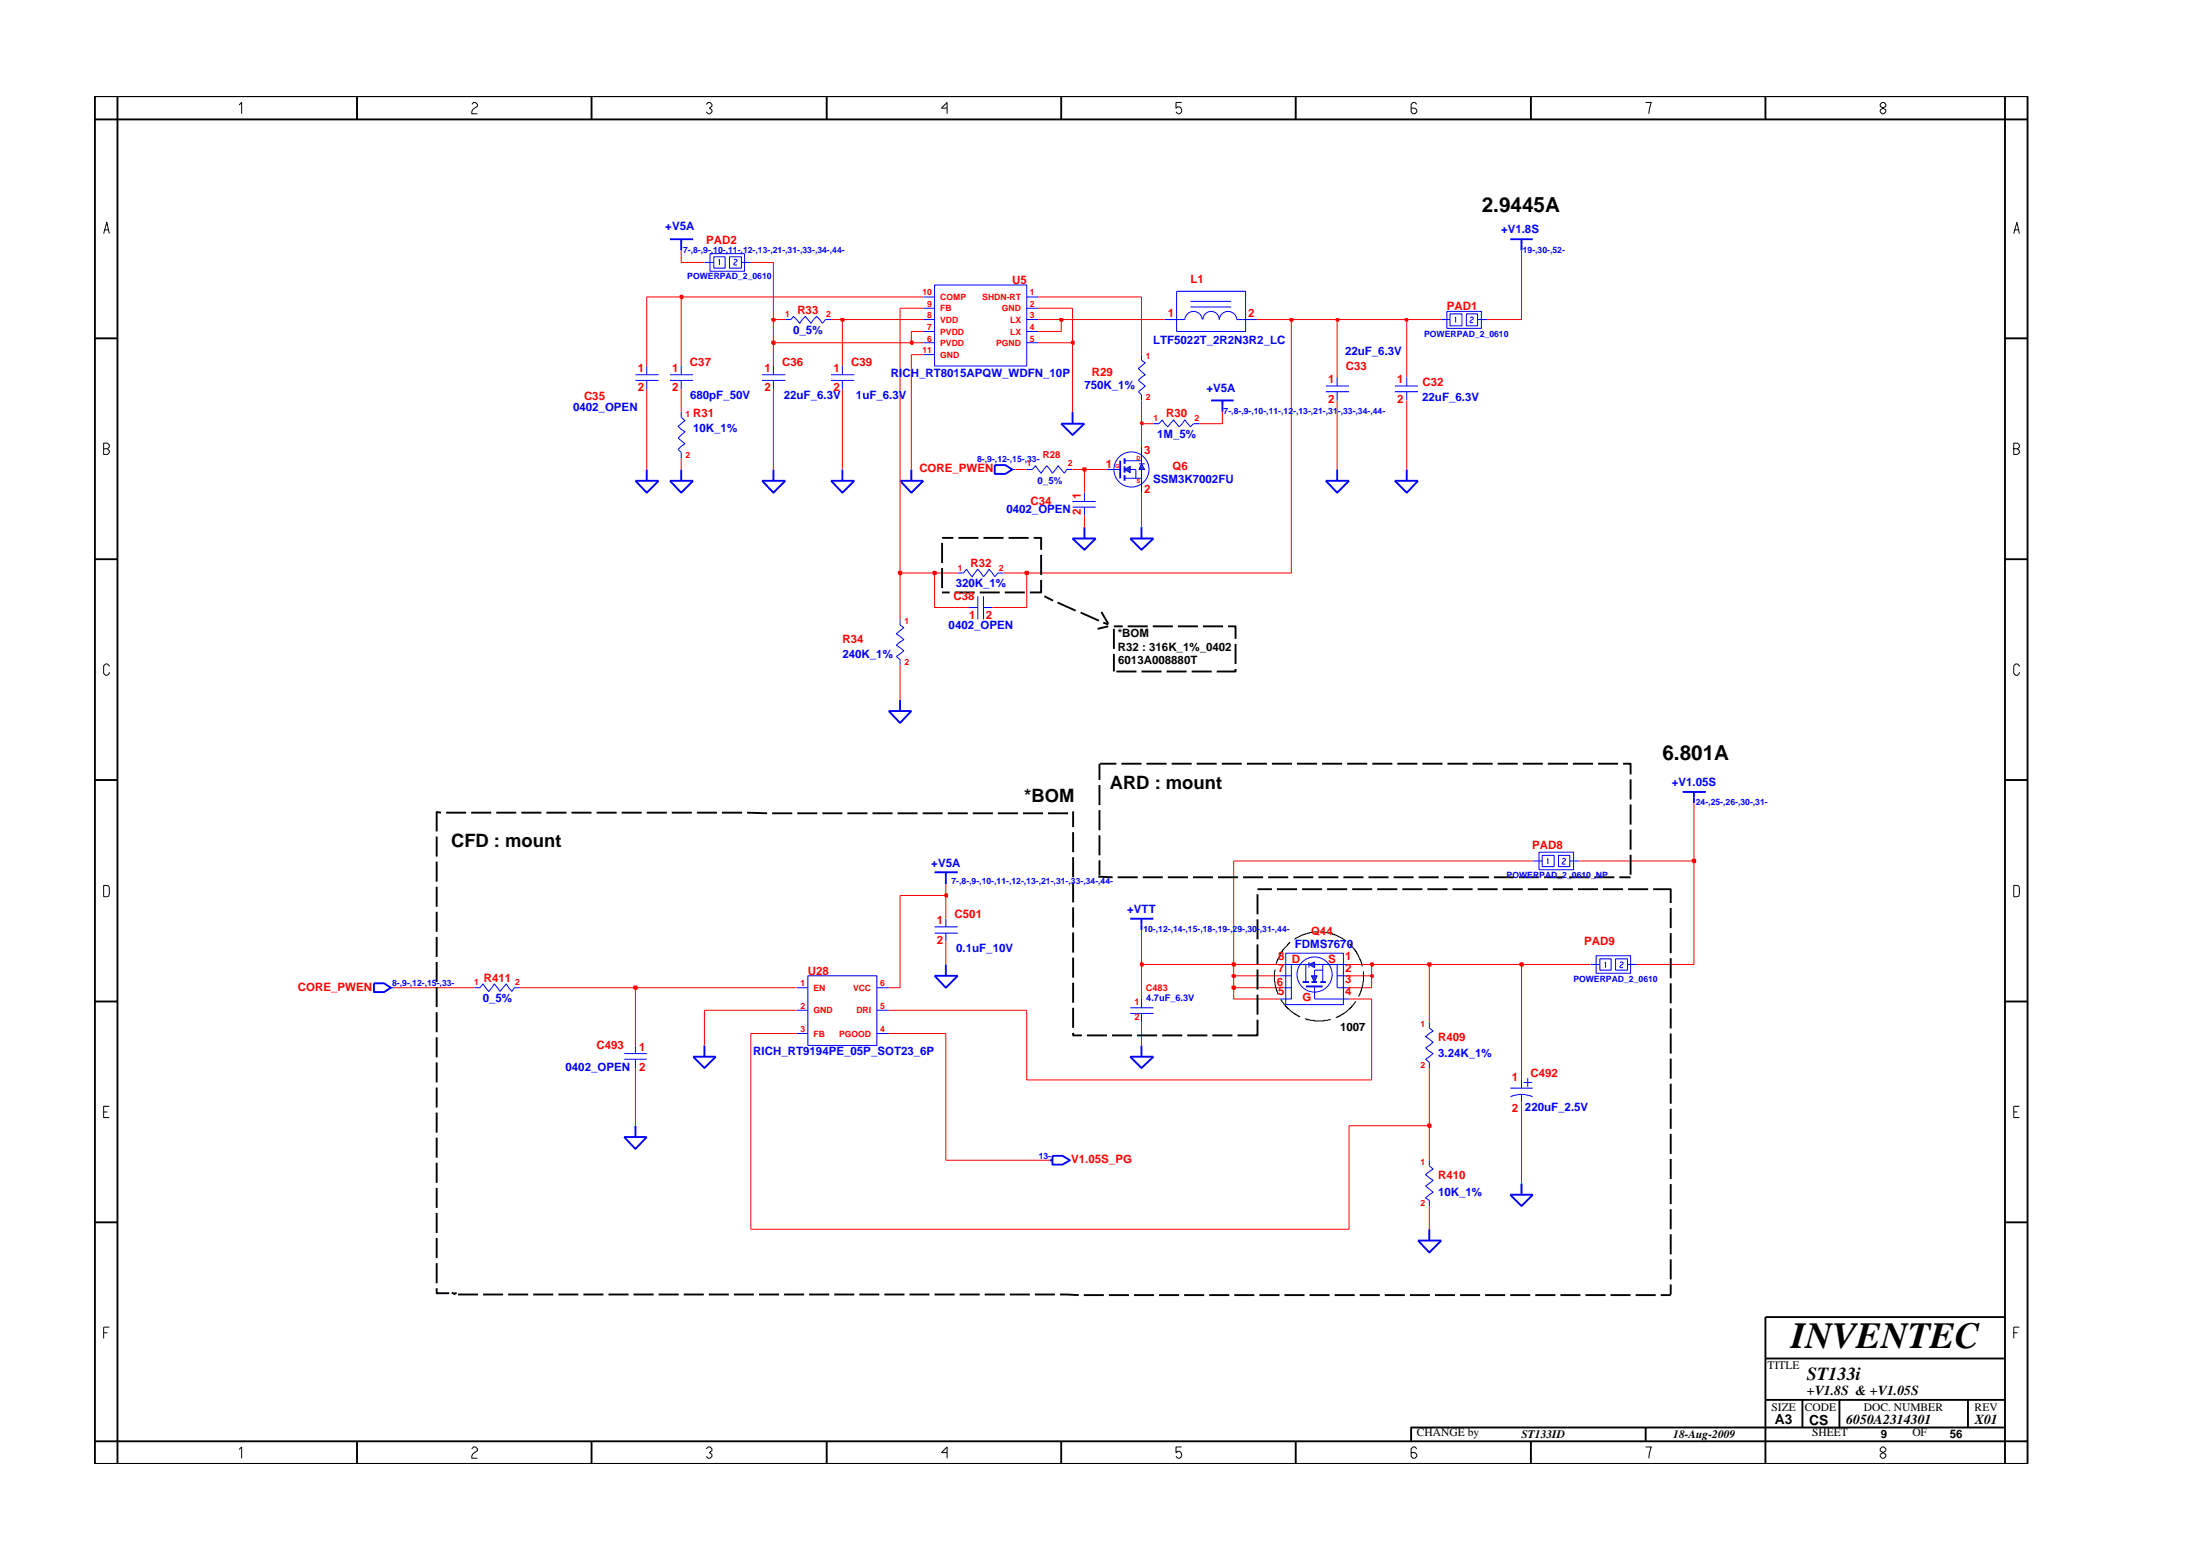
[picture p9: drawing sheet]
<svg xmlns="http://www.w3.org/2000/svg" width="297mm" height="210mm" viewBox="0 0 297 210" stroke-linecap="round" stroke-linejoin="round" font-family="sans-serif">
<g fill="none" stroke="#00f" stroke-width=".25">
<path d="M90.5 32.3h3.1M92 32.3v1.5M203.9 32.3h3.1M205.4 32.3v1.5M143.3 57.2h3.1l-1.6 1.5zM144.8 55.6v1.6M163.5 54h3.1M165 54v1.6M90.5 64.9h3.1l-1.6 1.6zM92 63.4v1.5M112.2 64.9h3.1l-1.6 1.6zM113.7 63.4v1.5"/>
<path d="M121.5 64.9h3.2l-1.7 1.6zM123 63.4v1.5M134.3 62.8h1.4l1 .6-1 .6h-1.4zM151.2 62.2v2.3M152.6 72.7h3.1l-1.6 1.5zM154.1 71.1v1.6M179 64.9h3.1l-1.6 1.6zM180.5 63.4v1.5M188.3 64.9h3.2l-1.6 1.6zM189.9 63.4v1.5M120 96h3l-1.5 1.6zM121.5 94.4v1.6"/>
<path d="M141.8 156.6h.3M142.1 156h1.4l1 .6-1 .6h-1.4zM152.6 142.6h3.1l-1.6 1.5zM154.1 141.1v1.5M205.4 159.7v1.5M191.5 167.4h3.1l-1.6 1.6zM193 165.9v1.5M203.9 161.2h3.1l-1.6 1.6z"/>
</g>
<g fill="none" stroke="#00f" stroke-width=".14">
<path d="M126.2 38.5h12.4v10.9h-12.4zM85.8 50.6h3.1M85.8 51.3h3.1M87.3 49.4v1.2M87.3 51.3v1.2M92 55.6v.7l.5 .5-.9 .7 .9 .8-.9 .8 .9 .8-.9 .7 .4 .5v.7M106 43.1h.8l.3-.4 .9 .9 .7-.9 .8 .9 .8-.9 .7 .9 .4-.5h.8M124.7 43.1h1.5M124.7 40.1h1.5M124.7 41.6h1.5M124.7 46.3h1.5M124.7 44.7h1.5"/>
<path d="M124.7 47.9h1.5M138.6 43.1h1.6M138.6 40.1h1.6M138.6 41.6h1.6M138.6 46.3h1.6M138.6 44.7h1.6M154.1 47.9v.7l.5 .4-.9 .7 .9 .9-.9 .7 .9 .8-.9 .8 .4 .4v.7M194.6 43.1h1.2M195.4 42h4.6v2.3h-4.6zM195.8 42.4h1.6v1.6h-1.6zM196.5 43v-.2v.7M198 42.4h1.5v1.6h-1.5z"/>
<path d="M198.5 42.9l.2-.1 .2 .1v.1a.58 .58 0 0 0-.4 .5h.4M199.5 43.1h1.3M129.3 77.3h.8l.4-.5 .8 1 .7-1 .8 1 .7-1 .8 1 .4-.5h.8M136.7 63.4h.4M149.5 63.4h1.7M64 133.3h.8l.4-.5 .8 1 .7-1 .8 1 .9-1 .7 1 .4-.5h.7M203.9 146.8h3.1M203.9 148a3.6 3.6 0 0 1 3 0M205.4 145.7v1.1M205.4 147.7v1.1M205.7 146.1h1.2M206.3 145.5v1.2"/>
</g>
<path d="M154.1 62.6l.4 .8h-.7z" fill="#3c3cc8"/>
<path d="M153.8 62.6h.7M154.1 62.6l.4 .8h-.7z" fill="none" stroke="#00f" stroke-width=".14"/>
<path d="M151.8 63.4l.8-.5v.9z" fill="#3c3cc8"/>
<g fill="none" stroke="#00f" stroke-width=".14">
<path d="M95.1 35.4h1.3M95.9 34.2h4.6v2.4h-4.6zM96.4 34.7h1.5v1.5h-1.5zM97.1 35.2v-.2v.8M98.5 34.7h1.6v1.5h-1.6zM99.1 35.1l.2-.1 .2 .1v.1a.58 .58 0 0 0-.4 .6h.4M100.1 35.4h1.3M158.9 39.3h9.3v5.4h-9.3zM155.7 57.2h.8l.4-.5 .8 .9 .7-.9 .8 .9 .8-.9 .7 .9 .4-.4h.8M157.3 43.1h2.7a1.19 1.19 0 0 1 1.1-1.1 1.19 1.19 0 0 1 1.2 1.1M160.7 41.4h5.5M160.7 40.7h5.5"/>
<path d="M162.4 43.1a1.1 1.1 0 0 1 1.1-1.1 1.1 1.1 0 0 1 1.1 1.1 1.19 1.19 0 0 1 1.2-1.1 1.19 1.19 0 0 1 1.2 1.1h2.7M179 52.1h3.1M179 52.9h3.1M180.5 50.9v1.2M180.5 52.9v1.1M188.3 52.1h3.2M188.3 52.9h3.2M189.9 50.9v1.2M189.9 52.9v1.1M151.8 63.4l.8-.5v.9zM151.8 64.5h2.3M151.8 62.2h2.3"/>
<path d="M152.6 63.4h.8v1.1M154.1 60.2v2.4M154.1 63.4v3.1M130.8 82h1.2M132 80.5v3.1M132.8 82h1.2M132.8 80.5v3.1M52.8 133.3h.4M107.6 133.3h1.5M107.6 136.3h1.5M107.6 139.5h1.5M109.1 131.7h9.3v9.4h-9.3z"/>
<path d="M118.4 133.3h1.6M118.4 136.3h1.6M118.4 139.5h1.6M126.2 125.1h3.1M126.2 125.9h3.1M127.7 124v1.1M127.7 125.9v1.1M152.6 136h3.1M152.6 136.8h3.1M154.1 134.8v1.2M154.1 136.8v1.2M177.5 133.1v1.7"/>
<path d="M193 138v.7l.5 .4-1 .8 1 .8-1 .7 1 .8-1 .7 .5 .5v.7M84.3 142.2h3M84.3 142.9h3M85.8 141.1v1.1M85.8 142.9v1.2M193 156.6v.7l.5 .5-1 .7 1 .8-1 .7 1 .9-1 .8 .5 .3v.8"/>
<circle cx="152.8" cy="63.4" r="2.37"/>
</g>
<g fill="none" stroke="#00f" stroke-width=".25">
<path d="M85.8 64.9h3.1l-1.6 1.6zM87.3 63.4v1.5M102.9 64.9h3.1l-1.6 1.6zM104.4 63.4v1.5M151.8 61.8v.8M151.8 62.9v.9M151.8 64.1v.8M126.2 117.7h3.1M127.7 117.7v1.6M227.2 106.9h3.1M228.7 106.9v1.5M50.5 132.7h1.3l1 .6-1 .6h-1.3z"/>
<path d="M176.3 133.1h2.3M84.3 153.4h3l-1.5 1.7zM85.8 151.9v1.5"/>
</g>
<path d="M176.7 130.2l.8-.4v.8z" fill="#3c3cc8"/>
<path d="M176.7 130.2l.8-.4v.8zM176.7 129.8v.8" fill="none" stroke="#00f" stroke-width=".14"/>
<path d="M177.1 131.7h.7l-.3 .8z" fill="#3c3cc8"/>
<g fill="none" stroke="#00f" stroke-width=".14">
<path d="M90.5 50.6h3.1M90.5 51.3h3.1M92 49.4v1.2M92 51.3v1.2M102.9 50.6h3.1M102.9 51.3h3.1M104.4 49.4v1.2M104.4 51.3v1.2M112.2 50.6h3.1M112.2 51.3h3.1M113.7 49.4v1.2M113.7 51.3v1.2"/>
<path d="M138.6 63.4h.8l.4-.5 .8 1 .7-1 .8 1 .8-1 .8 1 .3-.5h.8M144.8 67.7h3.1M144.8 68.4h3.1M146.4 66.5v1.2M146.4 68.4v1.1M121.5 83.6v.8l.5 .3-1 .8 1 .8-1 .8 1 .7-1 .8 .5 .4v.8M207 116.2h1.2M207.8 115h4.7v2.4h-4.7zM208.2 115.4h1.6v1.6h-1.6zM208.9 116l.1-.1v.7M210.4 115.4h1.5v1.6h-1.5zM210.9 115.9h.3h.2v.2a.58 .58 0 0 0-.5 .5h.5"/>
<path d="M211.9 116.2h1.3M172.8 130.2h3.9M172.8 133.3h1.6M172.8 131.7h1.6M173.6 128.6h7.8v7h-7.8zM174.4 130.2v4.6h-1.6M176.3 130.2v2.3M177.1 131.7h.7l-.3 .8zM177.5 130.2h4.6M177.5 134.8h4.6M178.6 130.2v2.3M178.6 130.9h-1.1v.8"/>
<path d="M180.5 130.2v3.1h1.6M180.5 131.7h1.6M214.7 130.2h1.3M215.5 129h4.7v2.3h-4.7zM216 129.4h1.5v1.5h-1.5zM216.7 130l.1-.2v.8M218.1 129.4h1.6v1.5h-1.6zM218.7 129.9l.3-.1 .1 .1v.2a.58 .58 0 0 0-.4 .5h.4M219.7 130.2h1.3"/>
<circle cx="177.5" cy="131.5" r="2.37"/>
</g>
<path d="M144.8 72.7h3.1l-1.5 1.5zM146.4 71.1v1.6M126.2 131.7h3.1l-1.6 1.6zM127.7 130.2v1.5M152.6 124h3.1M154.1 124v1.5M175.9 132.5h.8M177.1 132.5h.7M178.3 132.5h.7M93.6 142.6h3l-1.5 1.5zM95.1 141.1v1.5" fill="none" stroke="#00f" stroke-width=".25"/>
<path d="M101.4 139.5v26.4h80.7v-14h10.9v4.7M127.7 139.5v17.1h14.1M85.8 144.1v7.8M205.4 148.8v10.9M193 162.8v3.1" fill="none" stroke="#f00" stroke-width=".14"/>
<path d="M192.8 151.8h.4v.3h-.4z" fill-rule="evenodd" fill="#8e2323"/>
<path d="M192.8 151.8h.4v.3h-.4z" fill="none" stroke="#f00" stroke-width=".25"/>
<path d="M53.2 133.3h10.8M70.2 133.3h15.6v7.8M101.4 139.5h6.2M107.6 136.3h-12.5v4.8M120 139.5h7.7M154.1 130.2v4.6M154.1 138v3.1M166.6 133.3v1.5h6.2M182.1 134.8h3.1v10.9h-46.6v-9.4h-18.6M193 130.2v7.8M205.4 130.2v15.5M193 144.1v7.8" fill="none" stroke="#f00" stroke-width=".14"/>
<path d="M85.6 133.1h.4v.4h-.4z" fill-rule="evenodd" fill="#8e2323"/>
<path d="M85.6 133.1h.4v.4h-.4z" fill="none" stroke="#f00" stroke-width=".25"/>
<path d="M85.8 133.3h21.8M121.5 120.8v12.5h-1.5" fill="none" stroke="#f00" stroke-width=".14"/>
<path d="M166.4 133.1h.3v.4h-.3z" fill-rule="evenodd" fill="#8e2323"/>
<path d="M166.4 133.1h.3v.4h-.3z" fill="none" stroke="#f00" stroke-width=".25"/>
<path d="M166.6 131.7v1.6h6.2M185.2 131.7v1.6h-3.1" fill="none" stroke="#f00" stroke-width=".14"/>
<path d="M166.4 131.6h.3v.3h-.3z" fill-rule="evenodd" fill="#8e2323"/>
<path d="M166.4 131.6h.3v.3h-.3z" fill="none" stroke="#f00" stroke-width=".25"/>
<path d="M166.6 130.2v1.5h6.2M182.1 131.7h3.1" fill="none" stroke="#f00" stroke-width=".14"/>
<path d="M185.1 131.6h.3v.3h-.3z" fill-rule="evenodd" fill="#8e2323"/>
<path d="M185.1 131.6h.3v.3h-.3z" fill="none" stroke="#f00" stroke-width=".25"/>
<path d="M127.7 127v3.2M185.2 130.2v1.5" fill="none" stroke="#f00" stroke-width=".14"/>
<path d="M154 130h.3v.3h-.3z" fill-rule="evenodd" fill="#8e2323"/>
<path d="M154 130h.3v.3h-.3z" fill="none" stroke="#f00" stroke-width=".25"/>
<path d="M154.1 125.5v4.7h12.5" fill="none" stroke="#f00" stroke-width=".14"/>
<path d="M166.4 130h.3v.3h-.3z" fill-rule="evenodd" fill="#8e2323"/>
<path d="M166.4 130h.3v.3h-.3z" fill="none" stroke="#f00" stroke-width=".25"/>
<path d="M166.6 116.2v14h6.2M182.1 130.2h3.1" fill="none" stroke="#f00" stroke-width=".14"/>
<path d="M185.1 130h.3v.3h-.3z" fill-rule="evenodd" fill="#8e2323"/>
<path d="M185.1 130h.3v.3h-.3z" fill="none" stroke="#f00" stroke-width=".25"/>
<path d="M185.2 130.2h7.8" fill="none" stroke="#f00" stroke-width=".14"/>
<path d="M192.8 130h.4v.3h-.4z" fill-rule="evenodd" fill="#8e2323"/>
<path d="M192.8 130h.4v.3h-.4z" fill="none" stroke="#f00" stroke-width=".25"/>
<path d="M193 130.2h12.4" fill="none" stroke="#f00" stroke-width=".14"/>
<path d="M205.3 130h.3v.3h-.3z" fill-rule="evenodd" fill="#8e2323"/>
<path d="M205.3 130h.3v.3h-.3z" fill="none" stroke="#f00" stroke-width=".25"/>
<path d="M228.7 116.2v14h-7.7M121.5 120.8h6.2v3.2M205.4 130.2h9.3" fill="none" stroke="#f00" stroke-width=".14"/>
<path d="M127.6 120.7h.3v.3h-.3z" fill-rule="evenodd" fill="#8e2323"/>
<path d="M127.6 120.7h.3v.3h-.3z" fill="none" stroke="#f00" stroke-width=".25"/>
<path d="M127.7 119.3v1.5M166.6 116.2h40.4M213.2 116.2h15.5" fill="none" stroke="#f00" stroke-width=".14"/>
<path d="M228.5 116h.4v.4h-.4z" fill-rule="evenodd" fill="#8e2323"/>
<path d="M228.5 116h.4v.4h-.4z" fill="none" stroke="#f00" stroke-width=".25"/>
<path d="M121.5 77.3v6.3M126.2 77.3v4.7h4.6M138.6 77.3v4.7h-4.6M121.5 89.8v4.6M228.7 108.4v7.8" fill="none" stroke="#f00" stroke-width=".14"/>
<path d="M121.4 77.2h.3v.3h-.3z" fill-rule="evenodd" fill="#8e2323"/>
<path d="M121.4 77.2h.3v.3h-.3z" fill="none" stroke="#f00" stroke-width=".25"/>
<path d="M121.5 41.6v35.7h4.7" fill="none" stroke="#f00" stroke-width=".14"/>
<path d="M126 77.2h.4v.3h-.4z" fill-rule="evenodd" fill="#8e2323"/>
<path d="M126 77.2h.4v.3h-.4z" fill="none" stroke="#f00" stroke-width=".25"/>
<path d="M126.2 77.3h3.1M135.5 77.3h3.1" fill="none" stroke="#f00" stroke-width=".14"/>
<path d="M138.5 77.2h.3v.3h-.3z" fill-rule="evenodd" fill="#8e2323"/>
<path d="M138.5 77.2h.3v.3h-.3z" fill="none" stroke="#f00" stroke-width=".25"/>
<path d="M87.3 52.5v10.9M104.4 52.5v10.9M113.7 52.5v10.9M123 47.9v15.5M174.4 43.1v34.2h-35.8M92 61.8v1.6M137.1 63.4h1.5M144.8 63.4h1.6v3.1M146.4 69.5v1.6M154.1 66.5v4.6" fill="none" stroke="#f00" stroke-width=".14"/>
<path d="M146.2 63.2h.4v.3h-.4z" fill-rule="evenodd" fill="#8e2323"/>
<path d="M146.2 63.2h.4v.3h-.4z" fill="none" stroke="#f00" stroke-width=".25"/>
<path d="M154.1 57.2v3M180.5 54v9.4M189.9 54v9.4M146.4 63.4h3.1" fill="none" stroke="#f00" stroke-width=".14"/>
<path d="M154 57h.3v.3h-.3z" fill-rule="evenodd" fill="#8e2323"/>
<path d="M154 57h.3v.3h-.3z" fill="none" stroke="#f00" stroke-width=".25"/>
<path d="M87.3 40.1v9.3M92 40.1v9.3M92 52.5v3.1M104.4 46.3v3.1M113.7 43.1v6.3M123 47.9h1.7M144.8 46.3v9.3M154.1 40.1v7.8M154.1 54v3.2h1.6M165 55.6v1.6h-3.1M180.5 43.1v7.8M189.9 43.1v7.8" fill="none" stroke="#f00" stroke-width=".14"/>
<path d="M104.3 46.1h.3v.3h-.3z" fill-rule="evenodd" fill="#8e2323"/>
<path d="M104.3 46.1h.3v.3h-.3z" fill="none" stroke="#f00" stroke-width=".25"/>
<path d="M104.4 43.1v3.2h18.6" fill="none" stroke="#f00" stroke-width=".14"/>
<path d="M123 46.1h.2v.3h-.2z" fill-rule="evenodd" fill="#8e2323"/>
<path d="M123 46.1h.2v.3h-.2z" fill="none" stroke="#f00" stroke-width=".25"/>
<path d="M123 44.7v1.6h1.7M140.2 46.3h4.6" fill="none" stroke="#f00" stroke-width=".14"/>
<path d="M144.7 46.1h.3v.3h-.3z" fill-rule="evenodd" fill="#8e2323"/>
<path d="M144.7 46.1h.3v.3h-.3z" fill="none" stroke="#f00" stroke-width=".25"/>
<path d="M123 44.7h1.7M143.3 43.1v1.6h-3.1M144.8 41.6v4.7" fill="none" stroke="#f00" stroke-width=".14"/>
<path d="M104.3 43h.3v.3h-.3z" fill-rule="evenodd" fill="#8e2323"/>
<path d="M104.3 43h.3v.3h-.3z" fill="none" stroke="#f00" stroke-width=".25"/>
<path d="M104.4 35.4v7.7h1.6M112.2 43.1h1.5" fill="none" stroke="#f00" stroke-width=".14"/>
<path d="M113.6 43h.3v.3h-.3z" fill-rule="evenodd" fill="#8e2323"/>
<path d="M113.6 43h.3v.3h-.3z" fill="none" stroke="#f00" stroke-width=".25"/>
<path d="M113.7 43.1h11M140.2 43.1h3.1" fill="none" stroke="#f00" stroke-width=".14"/>
<path d="M143.1 43h.4v.3h-.4z" fill-rule="evenodd" fill="#8e2323"/>
<path d="M143.1 43h.4v.3h-.4z" fill="none" stroke="#f00" stroke-width=".25"/>
<path d="M143.3 43.1h14M169.7 43.1h4.7" fill="none" stroke="#f00" stroke-width=".14"/>
<path d="M174.2 43h.3v.3h-.3z" fill-rule="evenodd" fill="#8e2323"/>
<path d="M174.2 43h.3v.3h-.3z" fill="none" stroke="#f00" stroke-width=".25"/>
<path d="M174.4 43.1h6.1" fill="none" stroke="#f00" stroke-width=".14"/>
<path d="M180.5 43h.2v.3h-.2z" fill-rule="evenodd" fill="#8e2323"/>
<path d="M180.5 43h.2v.3h-.2z" fill="none" stroke="#f00" stroke-width=".25"/>
<path d="M180.5 43.1h9.4" fill="none" stroke="#f00" stroke-width=".14"/>
<path d="M189.8 43h.2v.3h-.2z" fill-rule="evenodd" fill="#8e2323"/>
<path d="M189.8 43h.2v.3h-.2z" fill="none" stroke="#f00" stroke-width=".25"/>
<path d="M205.4 33.8v9.3h-4.6M87.3 40.1h4.7M121.5 41.6h3.2M140.2 41.6h4.6M189.9 43.1h4.7" fill="none" stroke="#f00" stroke-width=".14"/>
<path d="M91.9 39.9h.2v.3h-.2z" fill-rule="evenodd" fill="#8e2323"/>
<path d="M91.9 39.9h.2v.3h-.2z" fill="none" stroke="#f00" stroke-width=".25"/>
<path d="M92 33.8v1.6h3.1M101.4 35.4h3M92 40.1h32.7M140.2 40.1h13.9" fill="none" stroke="#f00" stroke-width=".14"/>
<g fill="none" stroke="#000" stroke-width=".25">
<path d="M12.8 13h261v184.6h-261zM12.8 16.1h261M15.9 13v184.6M48.2 13v3.1M79.9 13v3.1M111.6 13v3.1M143.3 13v3.1M174.9 13v3.1M206.7 13v3.1M238.4 13v3.1M270.7 13v184.6M12.8 45.7h3.1"/>
<path d="M270.7 45.7h3.1M12.8 75.5h3.1M127.2 80h1M127.2 72.6h1.5M127.2 73.3v2.7M127.2 76.7v2.7M128.9 80h2.7M129.4 72.6h2.7M132.3 80h2.7M132.8 72.6h2.7M135.7 80h2.7M136.2 72.6h2.7"/>
<path d="M139.6 72.6h1v1.6M140.6 78.3v1.7h-1.5M140.6 74.9v2.7M270.7 75.5h3.1M141 80.5l1.2 .6M142.8 81.3l2.4 1.1M145.9 82.7l2.5 1.1M148.7 82.6l.9 1.6M149 84l.6 .3M149.6 84.5l-1.4 .4M150.4 84.5h1.2M150.4 84.9v2.7"/>
<path d="M150.4 88.3v2.3M150.7 90.6h2.7M152.3 84.5h2.7M154.1 90.6h2.7M155.6 84.5h2.8M157.5 90.6h2.7M159 84.5h2.7M160.9 90.6h2.7M162.4 84.5h2.7M165.8 84.5h1v1.7M166.8 90.3v.3h-2.5M166.8 86.9v2.7"/>
<path d="M12.8 105.3h3.1M59 112.9v2.7M59 116.3v2.7M59 119.7v2.7M59.5 109.7l-.5-.1v2.6M60.2 109.7h2.7M63.6 109.7h2.7M67 109.7h2.7M70.4 109.7h2.7M73.8 109.7h2.7M77.2 109.7h2.7M80.5 109.7h2.8"/>
<path d="M83.9 109.7h2.7M87.3 109.7h2.7M90.7 109.7h2.7M94.1 109.7h2.7M97.5 109.7h2.7M100.9 109.7l2.7 .1M104.3 109.8h2.7M107.6 109.8h2.7M111 109.8h2.7M114.4 109.8h2.7M117.8 109.8h2.7M121.2 109.8h2.7"/>
<path d="M124.6 109.8h2.7M128 109.8h2.7M131.3 109.8h2.8M134.7 109.8h2.7M138.1 109.8h2.7M141.5 109.8h2.7M144.9 109.5v2.1M144.9 112.3v2.7M144.9 115.7v2.7M144.9 119.1v2.7M148.3 118.3l1.9 .1M148.4 103.1v2.2"/>
<path d="M148.4 105.9v2.8M148.4 109.3v2.7M148.4 112.7v2.7M148.4 116.1v2M148.5 103.1h2.2M150.9 118.4h2.7M151.4 103.1h2.7M154.3 118.4h2.7M154.8 103.1h2.7M157.7 118.4h2.7M158.2 103.1h2.7M161.1 118.4h2.7"/>
<path d="M161.6 103.1h2.7M164.5 118.4h2.7M165 103.1h2.7M167.8 118.4h2.7M168.3 103.1h2.8M171.2 118.4h2.7M171.7 103.1h2.7M174.6 118.4h2.7M175.1 103.1h2.7M178 118.4h2.7M178.5 103.1h2.7M181.4 118.4h2.7"/>
<path d="M181.9 103.1h2.7M184.8 118.4h2.7M185.3 103.1h2.7M188.2 118.4h2.7M188.7 103.1h2.7M191.5 118.4h2.8M192.1 103.1h2.7M194.9 118.4h2.7M195.4 103.1h2.7M198.3 118.4h2.7M198.8 103.1h2.7M201.7 118.4h2.7"/>
<path d="M202.2 103.1h2.7M205.1 118.4h2.7M205.6 103.1h2.7M208.5 118.4h2.7M209 103.1h2.7M211.9 118.4h2.7M212.4 103.1h2.7M215.3 118.4h2.7M215.8 103.1h2.7M218.6 118.4h1.6M219.1 103.1h1.1v1.4M220.2 105.2v2.7"/>
<path d="M220.2 108.6v2.7M220.2 112v2.7M220.2 115.3v2.8M270.7 105.3h3.1M12.8 135.2h3.1M59 123v2.8M59 126.4v2.7M59 129.8v2.7M59 133.2v2.7M59 136.6v2.7M59 140v2.7M144.9 139.4v.3h1.2"/>
<path d="M144.9 122.5v2.7M144.9 125.8v2.8M144.9 129.2v2.7M144.9 132.6v2.7M144.9 136v2.7M146.8 139.7h2.7M150.1 139.7h2.8M153.5 139.7h2.7M156.9 139.7h2.7M160.3 139.7h2.7M163.7 139.7h2.7M169.8 137.6v2.1h-2.7"/>
<path d="M169.8 120h1.9M169.8 120.7v2.7M169.8 124.1v2.7M169.8 127.5v2.7M169.8 130.8v2.7M169.8 134.2v2.7M172.4 120h2.7M175.8 120h2.7M179.2 120h2.7M182.6 120h2.7M186 120h2.7M189.3 120h2.8"/>
<path d="M192.7 120h2.7M196.1 120h2.7M199.5 120h2.7M202.9 120h2.7M206.3 120h2.7M209.7 120h2.7M213 120h2.8M216.4 120h2.7M219.8 120h2.7M223.2 120h2.4v1.9M225.6 122.5v2.8M225.6 125.9v2.7"/>
<path d="M225.6 129.3v2.7M225.6 132.7v2.7M225.6 136.1v2.7M225.6 139.5v2.7M270.7 135.2h3.1M59 143.4v2.7M59 146.8v2.7M59 150.1v2.8M59 153.5v2.7M59 156.9v2.7M225.6 142.9v2.7M225.6 146.2v2.8"/>
<path d="M225.6 149.6v2.7M225.6 153v2.7M225.6 156.4v2.7M225.6 159.8v2.7M12.8 165h3.1M59 173.8v.7h1.6M59 160.3v2.7M59 163.7v2.7M59 167.1v2.7M59 170.5v2.7M61 174.4l.5 .3M61.3 174.5h.4"/>
<path d="M61.8 174.7h2.7M65.2 174.7h2.7M68.6 174.7h2.7M72 174.7h2.7M75.4 174.7h2.7M78.8 174.7h2.7M82.2 174.7h2.7M85.5 174.7h2.8M88.9 174.7h2.7M92.3 174.7h2.7M95.7 174.7h2.7M99.1 174.7h2.7"/>
<path d="M102.5 174.7h2.7M105.9 174.7h2.7M109.2 174.7h2.8M112.6 174.7h2.7M116 174.7h2.7M119.4 174.7h2.7M122.8 174.7h2.7M126.2 174.7h2.7M129.6 174.7h2.7M133 174.7h2.7M136.3 174.7h2.8M139.7 174.7h2.7"/>
<path d="M143.1 174.7l2.6 .1M146.3 174.8h2.7M149.7 174.8h2.7M153.1 174.8h2.7M156.5 174.8h2.7M159.9 174.8h2.7M163.3 174.8h2.7M166.7 174.8h2.7M170 174.8h2.7M173.4 174.8h2.7M176.8 174.8h2.7M180.2 174.8h2.7"/>
<path d="M183.6 174.8h2.7M187 174.8h2.7M190.4 174.8h2.7M193.7 174.8h2.8M197.1 174.8h2.7M200.5 174.8h2.7M203.9 174.8h2.7M207.3 174.8h2.7M210.7 174.8h2.7M214.1 174.8h2.7M217.5 174.8h2.7M220.8 174.8h2.7"/>
<path d="M224.2 174.8h1.4M225.6 163.2v2.7M225.6 166.6v2.7M225.6 170v2.7M225.6 173.3v1.4M270.7 165h3.1M270.7 177.7h-32.3v19.9M12.8 194.5h261M48.2 194.5v3.1M79.9 194.5v3.1M111.6 194.5v3.1M143.3 194.5v3.1"/>
<path d="M174.9 194.5v3.1M206.7 194.5v3.1M222.2 192.6v1.9M238.4 183.3h32.3M238.4 188.9h32.3M243.4 188.9v3.7M248.4 188.9v3.7M265.7 188.9v3.7M270.7 192.6h-80.2v1.9"/>
</g>
<g fill="none" stroke="#000" stroke-width=".14">
<path d="M32.3 14.2l.3-.4v1.6M63.7 14.1l.3-.3h.2l.3 .3v.2l-.5 .4-.3 .4v.3h.8M95.4 14.1l.2-.3h.3l.2 .3v.2l-.3 .3 .3 .2v.3l-.2 .3h-.3l-.2-.3M127.9 14.6h-.8l.8-.8v1.6M159.5 13.8h-.7v.8l.2-.2a.5 .5 0 0 1 .5 .7l-.2 .3h-.3l-.2-.3M191.3 14.1l-.3-.3h-.2l-.3 .3v1l.3 .3h.2l.3-.3v-.3l-.3-.2h-.5M222.2 13.8h.8l-.4 1.6M254.1 13.8l-.2 .3v.2l.7 .5v.3l-.2 .3h-.3l-.2-.3v-.3l.7-.5v-.2l-.2-.3zM14 31.5l.4-1.5 .4 1.5M14.1 31h.6M271.9 31.5l.4-1.5 .4 1.5M272 31h.6"/>
<path d="M14 59.8h.5l.3 .3v.2l-.3 .3 .3 .2v.3l-.3 .2h-.5zM14 60.6h.5M271.9 60.6h.5l.3-.3v-.2l-.3-.3h-.5v1.5h.5l.3-.2v-.3l-.3-.2M14.8 89.9l-.3-.3h-.2l-.3 .3v1l.3 .2h.2l.3-.2v-.2M272.7 89.9l-.3-.3h-.3l-.2 .3v1l.2 .2h.3l.3-.2v-.2M14 119.5l.7 .1 .1 .2-.1 1.1-.7 .1zM271.9 119.5l.7 .1 .1 .2-.1 1.1-.7 .1zM172.2 130.8l-.1 .3v1.3l.2 1.2h.1l.2 .6M172.9 134.9l1 1.3 .9 .6h.1l.3 .3 .3 .1M174.2 127.2l-.4 .3-.5 .6-.1 .1v.2l-.2 .1-.5 1.2h-.1l-.1 .4M176.2 137.4l.3 .1v.1l.9 .1v.1h1.4v-.1l.9-.1M178.1 125.8h-.7l-1.2 .2v.1h-.2v.1h-.2l-1 .6"/>
<path d="M178.4 125.8h.9l.9 .3v.1l1 .4 .4 .3M182.2 127.4l.6 .7 .2 .1v.2l.2 .1v.1l.4 .9 .2 .2 .1 .7M183.1 135.2l-.5 .6-.9 .8-.3 .2h-.2l-.2 .3-.6 .3M184.1 131.1l-.1 1.9-.2 .6-.1 .5-.3 .4M14 150.1h.5M14.8 149.3h-.8v1.5h.8M271.9 150.1h.5M272.7 149.3h-.8v1.5h.8M14 179.9h.5M14.8 179.1h-.8v1.5M271.9 179.9h.5M272.7 179.1h-.8v1.5"/>
<path d="M32.3 195.6l.3-.3v1.5M63.7 195.5l.3-.2h.2l.3 .2v.3l-.5 .3-.3 .4v.3h.8M95.4 195.5l.2-.2h.3l.2 .2v.3l-.3 .2 .3 .3v.2l-.2 .3h-.3l-.2-.3M127.9 196h-.8l.8-.7v1.5M159.5 195.3h-.7v.7l.2-.1a.5 .5 0 0 1 .5 .6l-.2 .3h-.3l-.2-.3M191.3 195.5l-.3-.2h-.2l-.3 .2v1l.3 .3h.2l.3-.3v-.2l-.3-.3h-.5M222.2 195.3h.8l-.4 1.5M254.1 195.3l-.2 .2v.3l.7 .5v.2l-.2 .3h-.3l-.2-.3v-.2l.7-.5v-.3l-.2-.2z"/>
</g>
<text font-size="5" x="241.8" y="181.9">INVENTEC</text>
<g font-size="2.8">
<text x="200.1" y="28.6">2.9445A</text>
<text x="224.5" y="102.6">6.801A</text>
</g>
<g font-size="2.5">
<text x="149.8" y="106.5">ARD : mount</text>
<text x="138.3" y="108.2">*BOM</text>
<text x="60.9" y="114.3">CFD : mount</text>
<text x="244" y="186.3">ST133i</text>
</g>
<g font-size="1.9">
<text x="244" y="188.2">+V1.8S &amp; +V1.05S</text>
<text x="239.6" y="192.2">A3</text>
<text x="244.3" y="192.3">CS</text>
<text x="249.3" y="192.2">6050A2314301</text>
<text x="266.6" y="192.2">X01</text>
</g>
<g font-size="1.6" fill="#00f">
<text x="89.8" y="31.1">+V5A</text>
<text x="202.7" y="31.4">+V1.8S</text>
<text x="107.1" y="45.1">0_5%</text>
<text x="155.7" y="46.4">LTF5022T_2R2N3R2_LC</text>
<text x="181.6" y="47.9">22uF_6.3V</text>
<text x="93.2" y="53.8">680pF_50V</text>
<text x="105.8" y="53.8">22uF_6.3V</text>
<text x="115.6" y="53.8">1uF_6.3V</text>
<text x="120.3" y="50.9">RICH_RT8015APQW_WDFN_10P</text>
<text x="146.4" y="52.4">750K_1%</text>
<text x="162.9" y="52.8">+V5A</text>
<text x="77.4" y="55.4">0402_OPEN</text>
<text x="93.6" y="58.3">10K_1%</text>
<text x="156.2" y="59.1">1M_5%</text>
<text x="192" y="54.1">22uF_6.3V</text>
<text x="155.7" y="65.1">SSM3K7002FU</text>
<text x="135.9" y="69.2">0402_OPEN</text>
<text x="129" y="79.3">320K_1%</text>
<text x="113.7" y="88.8">240K_1%</text>
<text x="128.1" y="84.9">0402_OPEN</text>
<text x="225.7" y="106.1">+V1.05S</text>
<text x="125.7" y="117">+V5A</text>
<text x="152.2" y="123.2">+VTT</text>
<text x="129.1" y="128.4">0.1uF_10V</text>
<text x="174.8" y="127.9">FDMS7670</text>
<text x="65.2" y="135.2">0_5%</text>
<text x="101.7" y="142.4">RICH_RT9194PE_05P_SOT23_6P</text>
<text x="194.2" y="142.6">3.24K_1%</text>
<text x="76.4" y="144.5">0402_OPEN</text>
<text x="205.9" y="150">220uF_2.5V</text>
<text x="194.2" y="161.4">10K_1%</text>
</g>
<g font-size="1.6" fill="#f00">
<text x="95.4" y="33">PAD2</text>
<text x="136.6" y="38.3">U5</text>
<text x="160.7" y="38.2">L1</text>
<text x="195.4" y="41.8">PAD1</text>
<text x="107.7" y="42.4">R33</text>
<text x="157.7" y="42.8">1</text>
<text x="168.5" y="42.8">2</text>
<text x="78.9" y="54">C35</text>
<text x="86.1" y="50.2">1</text>
<text x="86.1" y="52.8">2</text>
<text x="90.8" y="50.2">1</text>
<text x="90.8" y="52.8">2</text>
<text x="93.2" y="49.3">C37</text>
<text x="103.2" y="50.2">1</text>
<text x="103.2" y="52.8">2</text>
<text x="105.6" y="49.3">C36</text>
<text x="112.5" y="50.2">1</text>
<text x="112.5" y="52.8">2</text>
<text x="114.9" y="49.3">C39</text>
<text x="147.4" y="50.7">R29</text>
<text x="179.3" y="51.7">1</text>
<text x="181.7" y="49.9">C33</text>
<text x="188.6" y="51.7">1</text>
<text x="192.1" y="52.1">C32</text>
<text x="93.6" y="56.3">R31</text>
<text x="157.4" y="56.3">R30</text>
<text x="179.3" y="54.4">2</text>
<text x="188.6" y="54.4">2</text>
<text x="124.1" y="63.8">CORE_PWEN</text>
<text x="149.3" y="63.2">1</text>
<text x="154.5" y="61.3">3</text>
<text x="158.3" y="63.4">Q6</text>
<text x="139.1" y="68.2">C34</text>
<text x="145.9" y="69.5" transform="rotate(-90 145.9 69.5)">2</text>
<text x="145.9" y="67.4" transform="rotate(-90 145.9 67.4)">1</text>
<text x="154.5" y="66.6">2</text>
<text x="131" y="76.6">R32</text>
<text x="128.8" y="81">C38</text>
<text x="130.8" y="83.6">1</text>
<text x="133.1" y="83.6">2</text>
<text x="113.7" y="86.8">R34</text>
<text x="206.9" y="114.6">PAD8</text>
<text x="126.5" y="124.7">1</text>
<text x="128.9" y="123.9">C501</text>
<text x="109.1" y="131.5">U28</text>
<text x="126.5" y="127.4">2</text>
<text x="172.6" y="129.5">8</text>
<text x="172.6" y="131.1">7</text>
<text x="174.4" y="130">D</text>
<text x="177" y="126.2">Q44</text>
<text x="179.3" y="130">S</text>
<text x="181.6" y="129.5">1</text>
<text x="181.6" y="131.1">2</text>
<text x="213.9" y="127.5">PAD9</text>
<text x="40.2" y="133.7">CORE_PWEN</text>
<text x="65.3" y="132.5">R411</text>
<text x="172.4" y="133.1">6</text>
<text x="172.6" y="134.3">5</text>
<text x="175.9" y="135">G</text>
<text x="181.6" y="132.6">3</text>
<text x="181.6" y="134.3">4</text>
<text x="80.5" y="141.5">C493</text>
<text x="86.3" y="141.8">1</text>
<text x="194.2" y="140.5">R409</text>
<text x="86.3" y="144.5">2</text>
<text x="204.1" y="145.8">1</text>
<text x="206.6" y="145.3">C492</text>
<text x="204.1" y="150.1">2</text>
<text x="144.6" y="157">V1.05S_PG</text>
<text x="194.2" y="159.1">R410</text>
</g>
<g font-size="1.6">
<text x="150.9" y="86">*BOM</text>
<text x="150.9" y="87.8">R32 : 316K_1%_0402</text>
<text x="151" y="89.7">6013A008880T</text>
<text x="180.9" y="139.2">1007</text>
<text x="238.7" y="184.8">TITLE</text>
<text x="239.2" y="190.4">SIZE</text>
<text x="243.7" y="190.4">CODE</text>
<text x="251.6" y="190.4">DOC. NUMBER</text>
<text x="266.6" y="190.4">REV</text>
<text x="191.3" y="193.8">CHANGE by</text>
<text x="205.4" y="194.1">ST133ID</text>
<text x="225.9" y="194.1">18-Aug-2009</text>
<text x="244.7" y="193.8">SHEET</text>
<text x="253.9" y="194.1">9</text>
<text x="258.2" y="193.8">OF</text>
<text x="263.3" y="194.1">56</text>
</g>
<text font-size="1.3" fill="#00f" x="140.1" y="65.3">0_5%</text>
<text font-size="1.3" fill="#f00" x="140.8" y="61.8">R28</text>
<g font-size="1.2" fill="#00f">
<text x="92.2" y="34.2">7-,8-,9-,10-,11-,12-,13-,21-,31-,33-,34-,44-</text>
<text x="205.6" y="34.2">19-,30-,52-</text>
<text x="92.8" y="37.7">POWERPAD_2_0610</text>
<text x="192.3" y="45.5">POWERPAD_2_0610</text>
<text x="165.2" y="55.8">7-,8-,9-,10-,11-,12-,13-,21-,31-,33-,34-,44-</text>
<text x="131.9" y="62.3">8-,9-,12-,15-,33-</text>
<text x="229" y="108.7">24-,25-,26-,30-,31-</text>
<text x="128.5" y="119.2">7-,8-,9-,10-,11-,12-,13-,21-,31-,33-,34-,44-</text>
<text x="203.4" y="118.5">POWERPAD_2_0610_NP</text>
<text x="154.4" y="125.8">10-,12-,14-,15-,18-,19-,29-,30-,31-,44-</text>
<text x="52.9" y="133.1">8-,9-,12-,15-,33-</text>
<text x="154.8" y="135">4.7uF_6.3V</text>
<text x="212.4" y="132.5">POWERPAD_2_0610</text>
<text x="140.2" y="156.4">13-</text>
</g>
<g font-size="1.2" fill="#f00">
<text x="124.5" y="39.8">10</text>
<text x="125.2" y="41.4">9</text>
<text x="126.9" y="40.5">COMP</text>
<text x="132.6" y="40.5">SHDN-RT</text>
<text x="139.1" y="39.8">1</text>
<text x="139.1" y="41.4">2</text>
<text x="106" y="42.8">1</text>
<text x="111.6" y="42.8">2</text>
<text x="124.5" y="47.6">11</text>
<text x="125.2" y="43">8</text>
<text x="125.2" y="46.1">6</text>
<text x="125.2" y="44.6">7</text>
<text x="126.9" y="46.7">PVDD</text>
<text x="126.9" y="45.2">PVDD</text>
<text x="126.9" y="42">FB</text>
<text x="126.9" y="43.5">VDD</text>
<text x="134.5" y="46.7">PGND</text>
<text x="135.3" y="42">GND</text>
<text x="136.4" y="43.5">LX</text>
<text x="136.4" y="45.2">LX</text>
<text x="139.1" y="43">3</text>
<text x="139.1" y="44.6">4</text>
<text x="139.1" y="46.1">5</text>
<text x="126.9" y="48.3">GND</text>
<text x="154.7" y="48.5">1</text>
<text x="92.6" y="56.2">1</text>
<text x="154.7" y="54">2</text>
<text x="155.7" y="56.8">1</text>
<text x="161.3" y="56.8">2</text>
<text x="92.6" y="61.8">2</text>
<text x="138.6" y="62.9">1</text>
<text x="144.2" y="62.9">2</text>
<text x="129.3" y="77">1</text>
<text x="134.8" y="77">2</text>
<text x="122.1" y="84.2">1</text>
<text x="122.1" y="89.8">2</text>
<text x="64" y="132.9">1</text>
<text x="69.6" y="132.9">2</text>
<text x="108.1" y="133.1">1</text>
<text x="108.1" y="136.2">2</text>
<text x="109.8" y="133.7">EN</text>
<text x="109.8" y="136.8">GND</text>
<text x="115.2" y="133.7">VCC</text>
<text x="115.6" y="136.8">DRI</text>
<text x="118.8" y="136.2">5</text>
<text x="118.8" y="133.1">6</text>
<text x="153.2" y="135.6">1</text>
<text x="153.2" y="137.6">2</text>
<text x="154.7" y="133.7">C483</text>
<text x="108.1" y="139.3">3</text>
<text x="109.8" y="139.9">FB</text>
<text x="113.3" y="139.9">PGOOD</text>
<text x="118.8" y="139.3">4</text>
<text x="191.8" y="138.6">1</text>
<text x="191.8" y="144.1">2</text>
<text x="191.8" y="157.3">1</text>
<text x="191.8" y="162.8">2</text>
</g>
<g font-size=".8" fill="#f00">
<text x="150.6" y="63.1">G</text>
<text x="153.4" y="62">D</text>
<text x="153.4" y="65.2">S</text>
</g>
</svg>
